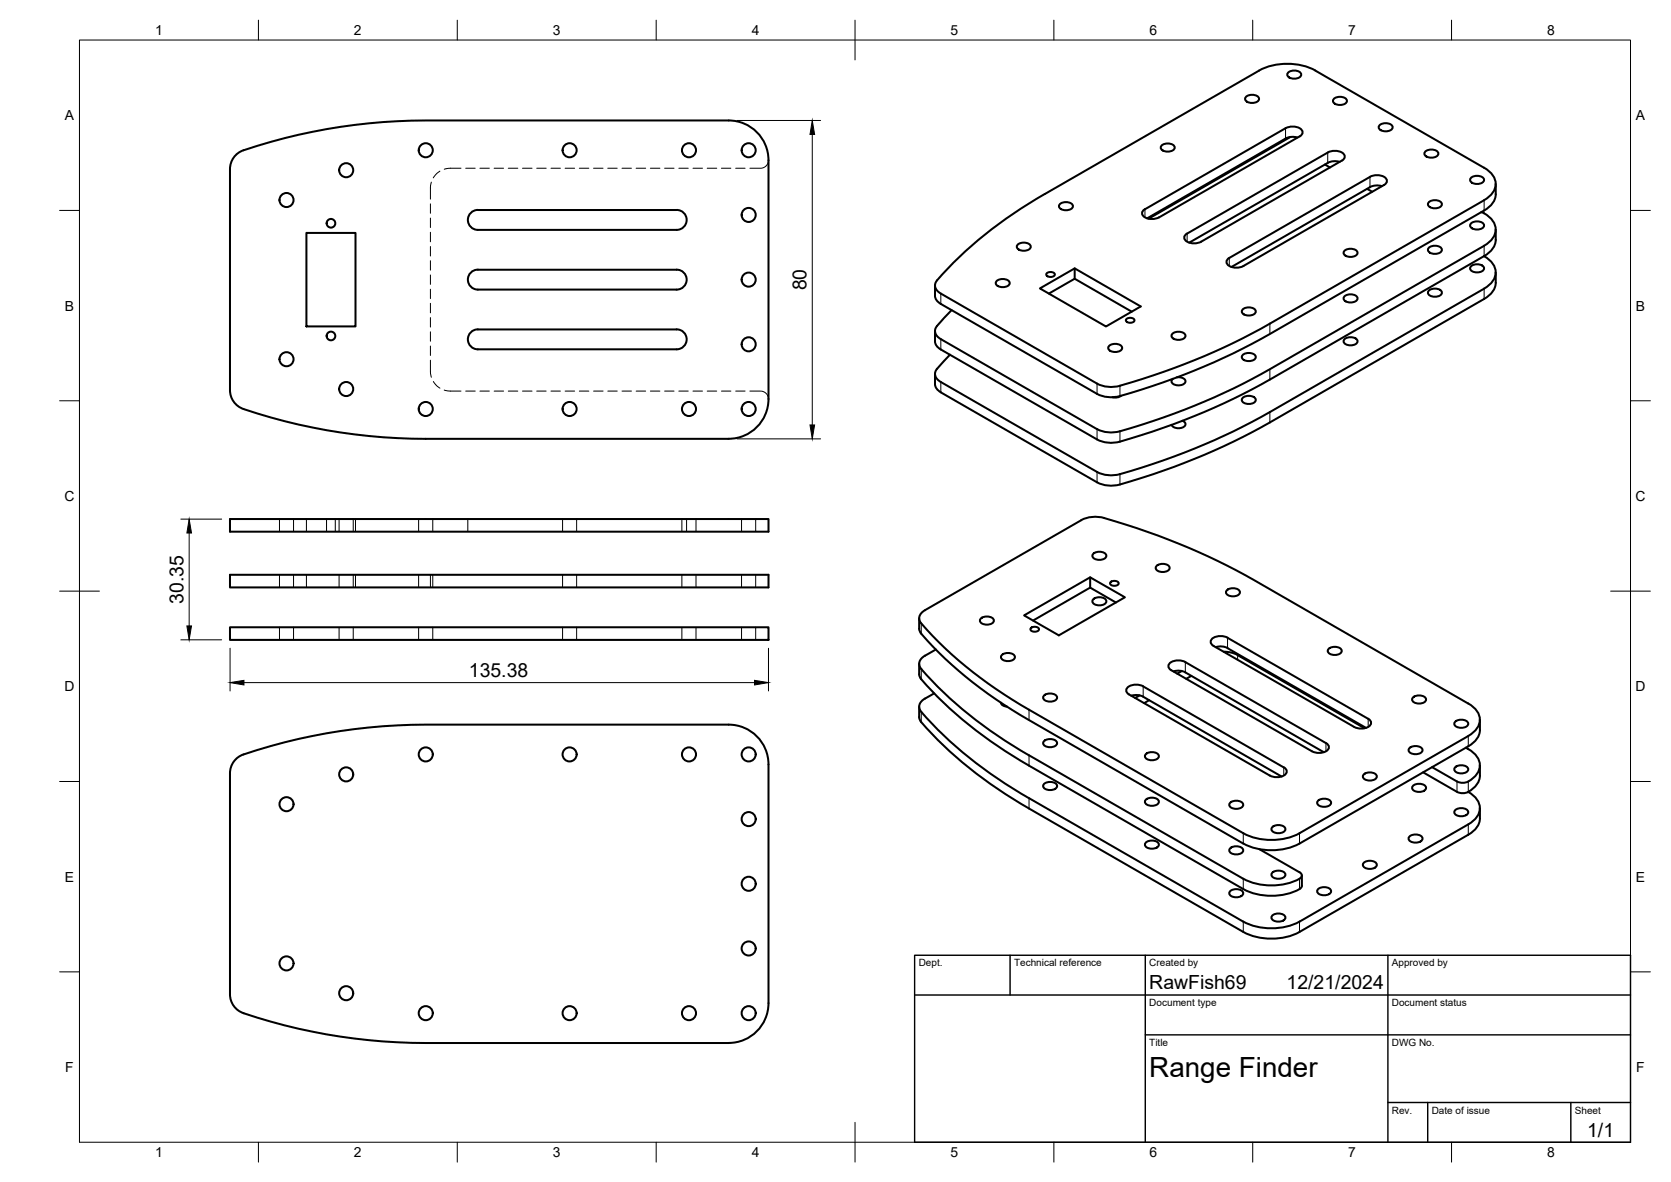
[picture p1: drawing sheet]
<svg xmlns="http://www.w3.org/2000/svg" width="420mm" height="297mm" viewBox="0 0 420 297" stroke-linecap="round" stroke-linejoin="round" font-family="sans-serif">
<!-- layer: Visible -->
<g fill="none" stroke="#000" stroke-width=".51">
<path d="M316.6 17.7l-53.9 31.1M316.6 17.7a15.6 15.6 0 0 1 14.1 0M323.8 18.3a2.29 2.29 0 0 1 3.4 .3 1.53 1.53 0 0 1-2 1.2 1.35 1.35 0 0 1-1.5-1.2zM330.7 17.7l42.5 24.5M59.3 39a9.5 9.5 0 0 1 5.3-2.3 143.9 143.9 0 0 1 42.4-6.4h76.2a10 10 0 0 1 10 10v60a10 10 0 0 1-10 10h-76.2a140.7 140.7 0 0 1-46.5-7.8 5 5 0 0 1-2.7-4.4v-55.6a5 5 0 0 1 1.5-3.5zM292 36.6a2.29 2.29 0 0 1 3.4 .3 1.53 1.53 0 0 1-2.1 1.2 1.35 1.35 0 0 1-1.4-1.2zM313.2 24.4a2.29 2.29 0 0 1 3.4 .3 1.53 1.53 0 0 1-2 1.2 1.35 1.35 0 0 1-1.5-1.2zM324.4 34.4l-35.6 20.6M326.2 34.6l-1.5-.2-1.4 .4-34.9 20.1M326.8 34.3l-35.4 20.3a3.4 3.4 0 0 1-4.2-.6 1.09 1.09 0 0 1 .7-1.4M326.8 34.3a1.08 1.08 0 0 0 .7-1.1 1.08 1.08 0 0 0-.7-1 3.9 3.9 0 0 0-3.5 0l-35.4 20.4M335.3 24.9a2.29 2.29 0 0 1 3.4 .3 1.53 1.53 0 0 1-2.1 1.2 1.35 1.35 0 0 1-1.4-1.2z"/>
<path d="M346.8 31.5a2.29 2.29 0 0 1 3.4 .3 1.53 1.53 0 0 1-2.1 1.2 1.35 1.35 0 0 1-1.4-1.2zM358.3 38.1a2.29 2.29 0 0 1 3.4 .3 1.53 1.53 0 0 1-2.1 1.2 1.35 1.35 0 0 1-1.4-1.2zM77 58.5h12.4v23.5h-12.4zM120.1 52.8h50M120.2 52.8a2.51 2.51 0 0 0-2.6 2.5 2.51 2.51 0 0 0 2.5 2.5h50a2.51 2.51 0 0 0 2.6-2.5 2.51 2.51 0 0 0-2.6-2.5M262.7 48.7a101.6 101.6 0 0 0-27.4 22.2 2.16 2.16 0 0 0 1.3 2.9l39.2 22.6a7.9 7.9 0 0 0 5.8 .5 170.7 170.7 0 0 0 37.7-15.6l53.9-31M266.4 51.4a2.29 2.29 0 0 1 3.4 .3 1.53 1.53 0 0 1-2 1.1 1.35 1.35 0 0 1-1.5-1.1zM333.1 41.3l1.3 .8M336.8 40.7l-1.5-.2-1.4 .4-34.9 20.1M337.4 40.4l-35.4 20.3a3.4 3.4 0 0 1-4.2-.6 1.09 1.09 0 0 1 .7-1.4M337.4 40.4a1.08 1.08 0 0 0 .7-1.1 1.08 1.08 0 0 0-.7-1 3.9 3.9 0 0 0-3.5 0l-35.4 20.4M343.7 47.5l1.3 .7"/>
<path d="M347.5 46.8l-1.6-.2-1.4 .4-34.9 20.1M359.2 50.9a2.29 2.29 0 0 1 3.3 .3 1.53 1.53 0 0 1-2 1.1 1.35 1.35 0 0 1-1.5-1.1zM369.8 44.7a2.29 2.29 0 0 1 3.3 .4 1.53 1.53 0 0 1-2 1.1 1.35 1.35 0 0 1-1.4-1.1zM369.8 56.2a2.29 2.29 0 0 1 3.3 .3 1.53 1.53 0 0 1-2 1.2 1.35 1.35 0 0 1-1.4-1.2zM372.4 53.3l.8 .3M373.2 42.1a4.5 4.5 0 0 1 2.7 5.3 5.8 5.8 0 0 1-2.7 2.9M373.2 53.6a4.5 4.5 0 0 1 2.7 5.3 5.8 5.8 0 0 1-2.7 2.9M376.1 46.2a6.9 6.9 0 0 1-.4 4.3l-1.3 1.5-1.2 .9-53.9 31a161.1 161.1 0 0 1-39.2 15.9l-2.3-.1-2-.7-39.2-22.6a2.6 2.6 0 0 1-1.5-2.1v-2.6M376.1 57.7a6.9 6.9 0 0 1-.4 4.3l-1.3 1.5-1.2 .9M118.2 68.7a2.4 2.4 0 0 1 1.9-.9h50a2.51 2.51 0 0 1 2.6 2.5 2.51 2.51 0 0 1-2.6 2.5h-49.9a2.51 2.51 0 0 1-2.3-1.4 2.51 2.51 0 0 1 .3-2.7zM239.3 77.9l-3.2 3.4a2.18 2.18 0 0 0-1 2.1 2.18 2.18 0 0 0 1.5 1.8l39.2 22.7M250.5 70.7a2.29 2.29 0 0 1 3.4 .3 1.53 1.53 0 0 1-2 1.2 1.35 1.35 0 0 1-1.5-1.2z"/>
<path d="M255.8 61.5a2.29 2.29 0 0 1 3.4 .3 1.53 1.53 0 0 1-2.1 1.2 1.35 1.35 0 0 1-1.4-1.2zM263.1 68.7a1.36 1.36 0 0 1 2.1 .3 1.26 1.26 0 0 1-2.1 0zM263.7 73.8l6.5-3.8 14.4 8.3M270.2 67.4l-8.7 5.1 16.6 9.5 8.7-5-16.6-9.6v2.6M312.4 77.8a2.29 2.29 0 0 1 3.3 .3 1.53 1.53 0 0 1-2 1.2 1.35 1.35 0 0 1-1.4-1.2zM312.7 66.9a3.4 3.4 0 0 1-4.2-.7 1.07 1.07 0 0 1 .6-1.4l35.4-20.4a3.4 3.4 0 0 1 4.2 .7 1.09 1.09 0 0 1-.7 1.4l-35.4 20.4M338 63.1a2.29 2.29 0 0 1 3.3 .3 1.53 1.53 0 0 1-2 1.2 1.35 1.35 0 0 1-1.5-1.2zM338 74.5a2.29 2.29 0 0 1 3.3 .3 1.53 1.53 0 0 1-2 1.2 1.35 1.35 0 0 1-1.5-1.2zM359.2 73.1a2.29 2.29 0 0 1 3.3 .3 1.53 1.53 0 0 1-2 1.2 1.35 1.35 0 0 1-1.5-1.2zM359.2 62.3a2.29 2.29 0 0 1 3.3 .3 1.53 1.53 0 0 1-2 1.2 1.35 1.35 0 0 1-1.5-1.2zM369.8 67a2.29 2.29 0 0 1 3.3 .3 1.53 1.53 0 0 1-2 1.1 1.35 1.35 0 0 1-1.4-1.1zM373.1 64.4h.1"/>
<path d="M373.2 64.4a4.5 4.5 0 0 1 2.7 5.3 6 6 0 0 1-2.7 2.8l-53.9 31.1a168.7 168.7 0 0 1-37.7 15.6M373.2 61.8l-53.9 31a161.1 161.1 0 0 1-39.2 15.8l-2.3-.1-2-.7M373.2 64.4l-53.9 31a168.7 168.7 0 0 1-37.7 15.6M376.1 68.5a6.9 6.9 0 0 1-.4 4.2l-1.3 1.6-1.2 .8-53.9 31.1a163.4 163.4 0 0 1-39.2 15.8l-2.3-.1-2-.7-39.2-22.6M118.2 83.7a2.4 2.4 0 0 1 1.9-.9h50a2.51 2.51 0 0 1 2.6 2.5 2.51 2.51 0 0 1-2.6 2.5h-49.9a2.51 2.51 0 0 1-2.3-1.4 2.51 2.51 0 0 1 .3-2.7zM235.1 94v2.5a2.42 2.42 0 0 0 1.5 2.1M235.1 83.2v2.6a2.42 2.42 0 0 0 1.5 2l39.2 22.6a7.9 7.9 0 0 0 5.8 .6M238.9 89.1l-3.3 3.6a2.06 2.06 0 0 0 1 3.3l39.2 22.6a7.9 7.9 0 0 0 5.8 .5M278.8 87a2.29 2.29 0 0 1 3.4 .3 1.53 1.53 0 0 1-2.1 1.2 1.35 1.35 0 0 1-1.4-1.2zM281.9 99.5l-1.2 .4-1-.1M283.2 80.3a1.36 1.36 0 0 1 2.1 .2 1.26 1.26 0 0 1-2.2 0zM294.7 83.9a2.29 2.29 0 0 1 3.4 .3 1.53 1.53 0 0 1-2 1.2 1.35 1.35 0 0 1-1.5-1.2z"/>
<path d="M295.9 94.8h1a.94 .94 0 0 1 1 .6 .94 .94 0 0 1-.2 1.1 2.3 2.3 0 0 1-3.1-.5l.1-.6 .2-.2M312.4 89.3a2.29 2.29 0 0 1 3.3 .3 1.53 1.53 0 0 1-2 1.1 1.35 1.35 0 0 1-1.4-1.1zM338 85.3a2.29 2.29 0 0 1 3.3 .3 1.53 1.53 0 0 1-2 1.2 1.35 1.35 0 0 1-1.5-1.2zM297.3 105.7a.9 .9 0 0 1 .8 1 .9 .9 0 0 1-1 .8l-1.4 .1-.7-.3-.4-.5M312.4 100a2.29 2.29 0 0 1 3.3 .3 1.53 1.53 0 0 1-2 1.2 1.35 1.35 0 0 1-1.4-1.2zM57.8 130.4h135.4v3.2h-135.4zM271.9 130.7l-39.3 22.6a2.11 2.11 0 0 0-1 3.4 103.8 103.8 0 0 0 27.1 21.7l53.9 31a15.6 15.6 0 0 0 14.2 0l42.4-24.4a4.6 4.6 0 0 0 2.7-5.3 5.8 5.8 0 0 0-2.7-2.9M274.8 139.2a2.29 2.29 0 0 1 3.4 .3 1.53 1.53 0 0 1-2 1.2 1.35 1.35 0 0 1-1.5-1.2zM277.6 130.2a172 172 0 0 1 37.7 15.6l53.9 31M277.6 130.2a7.9 7.9 0 0 0-5.7 .5M57.8 157.6h135.4v3.2h-135.4zM57.8 144.4h135.4v3.2h-135.4z"/>
<path d="M231.1 155.4l.1 2.9 .4 .9M231.6 159.3a103.5 103.5 0 0 0 27.1 21.7l53.9 31a15.6 15.6 0 0 0 14.2 0l42.4-24.5M246.6 155.5a2.29 2.29 0 0 1 3.3 .3 1.53 1.53 0 0 1-2 1.2 1.35 1.35 0 0 1-1.5-1.2zM259.2 157.9a1.36 1.36 0 0 1 2.1 .2 1.26 1.26 0 0 1-2.2 0zM274.1 145.1l-16.6 9.6 8.7 5 16.7-9.6-8.8-5v2.6M274.8 150.6a2.29 2.29 0 0 1 3.4 .3 1.53 1.53 0 0 1-2 1.2 1.35 1.35 0 0 1-1.5-1.2zM279.2 146.4a1.36 1.36 0 0 1 2.1 .2 1.26 1.26 0 0 1-2.2 0zM280.6 151.4l-6.5-3.7-14.3 8.2M290.8 142.3a2.29 2.29 0 0 1 3.3 .3 1.53 1.53 0 0 1-2 1.1 1.35 1.35 0 0 1-1.5-1.1zM308.4 148.4a2.29 2.29 0 0 1 3.4 .3 1.53 1.53 0 0 1-2.1 1.2 1.35 1.35 0 0 1-1.4-1.2zM231.1 166.8l.1 2.9 .4 1M231.1 177.6v2.6"/>
<path d="M231.6 170.7a104.5 104.5 0 0 0 27.1 21.7l53.9 31a15.4 15.4 0 0 0 14.4-.2l.3-.6v-2.6M232.6 164.8a2.13 2.13 0 0 0-1 3.3 103.9 103.9 0 0 0 27.1 21.7l53.9 31a15.2 15.2 0 0 0 14.5-.3 .83 .83 0 0 0-.3-1.3l-10.1-5.8M234.9 174.3a6.1 6.1 0 0 0-3.6 2.6 1.82 1.82 0 0 0 .3 2 103.7 103.7 0 0 0 27.1 21.7l53.9 31M235.3 163.2l-2.7 1.6M251.7 176.6a1.36 1.36 0 0 0 1.5 1M251.9 164.7a2.29 2.29 0 0 1 3.3 .3 1.53 1.53 0 0 1-2 1.1 1.35 1.35 0 0 1-1.5-1.1zM262.5 174.8a2.29 2.29 0 0 1 3.3 .3 1.53 1.53 0 0 1-2 1.2 1.35 1.35 0 0 1-1.5-1.2zM283.5 172.8a3.6 3.6 0 0 1 3.9-.3l35.4 20.3a1.08 1.08 0 0 1 .8 1.1 1.08 1.08 0 0 1-.8 1 3.9 3.9 0 0 1-3.5 0l-35.4-20.4a1.06 1.06 0 0 1-.4-1.7zM284.5 174.8l1.5-.1 1.4 .4M286.5 174.8l-1.1 .6M287.4 175.1l34.8 20M288.9 176l-1.2 .7"/>
<path d="M295.1 168.7l1.5-.1 1.5 .4M297.1 168.6l-1.1 .7M298 169l34.8 20M298.1 166.4a3.4 3.4 0 0 0-4.2 .6 1.09 1.09 0 0 0 .6 1.4l35.4 20.4a3.4 3.4 0 0 0 4.2-.7 1.09 1.09 0 0 0-.7-1.4l-35.4-20.3M299.6 169.8l-1.3 .8M305.7 162.6l1.6-.1 1.4 .4M307.7 163.8l1.9 .2 1.6 .6 31.9 18.4M308.7 162.9l34.8 20M308.7 160.3l35.3 20.3M308.7 160.3a3.4 3.4 0 0 0-4.2 .6 1.09 1.09 0 0 0 .6 1.4l35.4 20.4M334 163.1a2.29 2.29 0 0 1 3.4 .3 1.53 1.53 0 0 1-2.1 1.2 1.35 1.35 0 0 1-1.4-1.2zM355.2 175.3a2.29 2.29 0 0 1 3.4 .3 1.53 1.53 0 0 1-2.1 1.2 1.35 1.35 0 0 1-1.4-1.2z"/>
<path d="M57.8 194.3v55.6a5 5 0 0 0 3.4 4.7M57.8 194.3a5 5 0 0 1 3.4-4.7 143.8 143.8 0 0 1 45.8-7.5h76.2a10 10 0 0 1 10 10v60M231.1 180.2l.1 .3a4.5 4.5 0 0 0 1.6 2.3 105.3 105.3 0 0 0 25.9 20.4l53.9 31a15.6 15.6 0 0 0 14.2 0l42.4-24.4a5 5 0 0 0 2.9-4.1v-2.6M262.5 186.3a2.29 2.29 0 0 1 3.3 .3 1.53 1.53 0 0 1-2 1.2 1.35 1.35 0 0 1-1.5-1.2zM262.5 197.1a2.29 2.29 0 0 1 3.3 .3 1.53 1.53 0 0 1-2 1.1 1.35 1.35 0 0 1-1.5-1.1zM288.1 189.6a2.29 2.29 0 0 1 3.3 .3 1.53 1.53 0 0 1-2 1.1 1.35 1.35 0 0 1-1.5-1.1zM342.9 194.7a2.29 2.29 0 0 1 3.3 .3 1.53 1.53 0 0 1-2 1.1 1.35 1.35 0 0 1-1.5-1.1zM344 180.6a1.08 1.08 0 0 1 .8 1 1.08 1.08 0 0 1-.8 1.1 3.9 3.9 0 0 1-3.5 0M354.3 188a2.29 2.29 0 0 1 3.4 .3 1.53 1.53 0 0 1-2 1.2 1.35 1.35 0 0 1-1.5-1.2zM355.2 197.5a2.29 2.29 0 0 1 3.4 .3 1.53 1.53 0 0 1-2.1 1.2 1.35 1.35 0 0 1-1.4-1.2zM357.8 194.1l9 5.1 1.5 .1 .9-.3M365.8 181.4a2.29 2.29 0 0 1 3.4 .3 1.53 1.53 0 0 1-2 1.2 1.35 1.35 0 0 1-1.5-1.2z"/>
<path d="M365.8 192.9a2.29 2.29 0 0 1 3.4 .3 1.53 1.53 0 0 1-2 1.1 1.35 1.35 0 0 1-1.5-1.1zM368.6 187.9a5.3 5.3 0 0 1 3.5 4.8 4.9 4.9 0 0 1-4.8 4l-.9-.3-6.3-3.6M369.1 199h.1M369.2 199a4.5 4.5 0 0 1 2.7 5.3 5.8 5.8 0 0 1-2.7 2.9l-42.5 24.4M372.1 180.9a6.9 6.9 0 0 1-.4 4.2l-1.3 1.6-1.2 .8M372.1 192.3a6.9 6.9 0 0 1-.4 4.3l-1.3 1.5-1.2 .9M288.1 211.8a2.29 2.29 0 0 1 3.3 .3 1.53 1.53 0 0 1-2 1.2 1.35 1.35 0 0 1-1.5-1.2zM288.1 201a2.29 2.29 0 0 1 3.3 .3 1.53 1.53 0 0 1-2 1.2 1.35 1.35 0 0 1-1.5-1.2zM309.3 201.8a2.29 2.29 0 0 1 3.3 .3 1.53 1.53 0 0 1-2 1.2 1.35 1.35 0 0 1-1.5-1.2zM309.3 213.2a2.29 2.29 0 0 1 3.3 .3 1.53 1.53 0 0 1-2 1.2 1.35 1.35 0 0 1-1.5-1.2zM319.9 207.9a2.29 2.29 0 0 1 3.3 .3 1.53 1.53 0 0 1-2 1.2 1.35 1.35 0 0 1-1.5-1.2zM319.9 219.4a2.29 2.29 0 0 1 3.3 .3 1.53 1.53 0 0 1-2 1.1 1.35 1.35 0 0 1-1.5-1.1z"/>
<path d="M331.4 201.3a2.29 2.29 0 0 1 3.3 .3 1.53 1.53 0 0 1-2 1.2 1.35 1.35 0 0 1-1.5-1.2zM342.9 216.9a2.29 2.29 0 0 1 3.3 .3 1.53 1.53 0 0 1-2 1.2 1.35 1.35 0 0 1-1.5-1.2zM354.3 210.3a2.29 2.29 0 0 1 3.4 .3 1.53 1.53 0 0 1-2 1.1 1.35 1.35 0 0 1-1.5-1.1zM365.8 203.6a2.29 2.29 0 0 1 3.4 .3 1.53 1.53 0 0 1-2 1.2 1.35 1.35 0 0 1-1.5-1.2zM309.3 224a2.29 2.29 0 0 1 3.3 .3 1.53 1.53 0 0 1-2 1.2 1.35 1.35 0 0 1-1.5-1.2zM312.6 231.6a15.6 15.6 0 0 0 14.2 0M319.9 230.1a2.29 2.29 0 0 1 3.3 .3 1.53 1.53 0 0 1-2 1.2 1.35 1.35 0 0 1-1.5-1.2zM331.4 223.5a2.29 2.29 0 0 1 3.3 .3 1.53 1.53 0 0 1-2 1.2 1.35 1.35 0 0 1-1.5-1.2zM61.2 254.6a143.3 143.3 0 0 0 45.8 7.5h76.2M193.2 252.1a10 10 0 0 1-10 10"/>
<circle cx="107.1" cy="37.8" r="1.77"/>
<circle cx="143.2" cy="37.8" r="1.77"/>
<circle cx="173.2" cy="37.8" r="1.77"/>
<circle cx="188.2" cy="37.8" r="1.77"/>
<circle cx="72" cy="50.3" r="1.77"/>
<circle cx="83.2" cy="56.1" r="1.09"/>
<circle cx="87" cy="42.8" r="1.77"/>
<circle cx="188.2" cy="54" r="1.77"/>
<circle cx="188.2" cy="70.3" r="1.77"/>
<circle cx="72" cy="90.3" r="1.77"/>
<circle cx="83.2" cy="84.4" r="1.09"/>
<circle cx="87" cy="97.8" r="1.77"/>
<circle cx="188.2" cy="86.5" r="1.77"/>
<circle cx="107.1" cy="102.8" r="1.77"/>
<circle cx="143.2" cy="102.8" r="1.77"/>
<circle cx="173.2" cy="102.8" r="1.77"/>
<circle cx="188.2" cy="102.8" r="1.77"/>
<circle cx="87" cy="194.6" r="1.77"/>
<circle cx="107.1" cy="189.6" r="1.77"/>
<circle cx="143.2" cy="189.6" r="1.77"/>
<circle cx="173.2" cy="189.6" r="1.77"/>
<circle cx="188.2" cy="189.6" r="1.77"/>
<circle cx="72" cy="202.1" r="1.77"/>
<circle cx="188.2" cy="205.8" r="1.77"/>
<circle cx="188.2" cy="238.4" r="1.77"/>
<circle cx="188.2" cy="222.1" r="1.77"/>
<circle cx="72" cy="242.1" r="1.77"/>
<circle cx="87" cy="249.6" r="1.77"/>
<circle cx="107.1" cy="254.6" r="1.77"/>
<circle cx="143.2" cy="254.6" r="1.77"/>
<circle cx="173.2" cy="254.6" r="1.77"/>
<circle cx="188.2" cy="254.6" r="1.77"/>
</g>
<!-- layer: Hidden -->
<g fill="none" stroke="#000" stroke-width=".25">
<path d="M108.2 51.2v2.4M108.2 54.8v2.4M108.2 58.4v2.4M108.5 45.8l-.3 .9v3.3M110.6 43l-.7 .5-1 1.2M115.9 42.3h-2.7l-1.5 .2M117.1 42.3h2.4M120.7 42.3h2.3M124.2 42.3h2.4M127.8 42.3h2.4M131.4 42.3h2.4M135 42.3h2.3"/>
<path d="M138.5 42.3h2.4M142.1 42.3h2.4M145.7 42.3h2.4M149.2 42.3h2.4M152.8 42.3h2.4M156.4 42.3h2.4M160 42.3h2.3M163.5 42.3h2.4M167.1 42.3h2.4M170.7 42.3h2.4M174.2 42.3h2.4M177.8 42.3h2.4"/>
<path d="M181.4 42.3h2.4M185 42.3h2.3M193.2 40.3a2 2 0 0 1-2 2h-2.6M108.2 61.9v2.4M108.2 65.5v2.4M108.2 69.1v2.4M108.2 72.7v2.3M108.2 76.2v2.4M108.2 79.8v2.4M108.2 90.5v3.4l.3 .9M108.2 83.4v2.4M108.2 87v2.3"/>
<path d="M109 95.9l.9 1.1 .7 .5M111.7 98l1.5 .3h2.7M117.1 98.3h2.4M120.7 98.3h2.3M124.2 98.3h2.4M127.8 98.3h2.4M131.4 98.3h2.4M135 98.3h2.3M138.5 98.3h2.4M142.1 98.3h2.4M145.7 98.3h2.4M149.2 98.3h2.4"/>
<path d="M152.8 98.3h2.4M156.4 98.3h2.4M160 98.3h2.3M163.5 98.3h2.4M167.1 98.3h2.4M170.7 98.3h2.4M174.2 98.3h2.4M177.8 98.3h2.4M181.4 98.3h2.4M185 98.3h2.3M188.6 98.3h2.6a2 2 0 0 1 2 2M70.3 130.4v3.2"/>
<path d="M73.8 130.4v3.2M77 130.4v3.2M82.1 130.4v3.2M84.3 130.4v3.2M85.3 130.4v3.2M88.8 130.4v3.2M89.4 130.4v3.2M105.3 130.4v3.2M108.8 130.4v3.2M117.6 130.4v3.2M141.5 130.4v3.2M145 130.4v3.2"/>
<path d="M171.4 130.4v3.2M172.6 130.4v3.2M175 130.4v3.2M186.5 130.4v3.2M190 130.4v3.2M70.3 144.4v3.2M70.3 157.6v3.2M73.8 144.4v3.2M73.8 157.6v3.2M77 144.4v3.2M85.3 144.4v3.2M85.3 157.6v3.2"/>
<path d="M88.8 144.4v3.2M88.8 157.6v3.2M89.4 144.4v3.2M105.3 144.4v3.2M105.3 157.6v3.2M108.2 144.4v3.2M108.8 144.4v3.2M108.8 157.6v3.2M141.5 144.4v3.2M141.5 157.6v3.2M145 144.4v3.2M145 157.6v3.2"/>
<path d="M171.4 144.4v3.2M171.4 157.6v3.2M175 144.4v3.2M175 157.6v3.2M186.5 144.4v3.2M186.5 157.6v3.2M190 144.4v3.2M190 157.6v3.2"/>
</g>
<!-- layer: Visible Narrow -->
<g fill="none" stroke="#000" stroke-width=".25">
<path d="M323.2 32.2v2.6M333.8 38.3v2.6M287.9 52.6v2M298.5 58.7v2M344.5 44.5v2.5M373.2 50.3v2.6M236.6 73.8v2.6M309.1 64.8v2.1M373.2 61.8v2.6M373.2 72.5v2.6M236.6 85.2v2.6M236.6 96v2.6"/>
<path d="M275.8 96.4v2.6M281.6 96.9v2.6M319.3 81.3v2.6M319.3 92.8v2.6M275.8 107.9v2.5M275.8 118.6v2.6M281.6 108.4v2.6M281.6 119.2v2.6M319.3 103.6v2.6M231.6 156.7v2.6M231.6 168.1v2.6M231.6 178.9v2.6"/>
<path d="M258.7 178.4v2.6M287.4 172.5v2.6M298 166.4v2.6M308.7 160.3v2.6M311.2 164.6v1.2M258.7 189.8v2.6M322.8 192.9v2M333.4 186.7v2.1M344 180.6v2.1M366.4 196.4v2.6M369.2 185v2.5M369.2 196.4v2.6"/>
<path d="M258.7 200.6v2.6M312.6 209.4v2.6M326.7 209.4v2.6M369.2 207.2v2.6M312.6 220.8v2.6M312.6 231.6v2.6M326.7 220.8v2.6M326.7 231.6v2.6"/>
</g>
<!-- layer: BORDER -->
<g fill="none" stroke="#000" stroke-width=".25">
<path d="M20 10.1h390v276.9h-390zM65 5.1v5M115 5.1v5M165 5.1v5M215 5.1v10M265 5.1v5M315 5.1v5M365 5.1v5M15 52.9h5M410 52.9h5M15 100.7h5M410 100.7h5"/>
<path d="M15 148.6h10M405 148.6h10M15 196.4h5M410 196.4h5M15 244.2h5M410 244.2h5M65 287v5M115 287v5M165 287v5M215 282.1v9.9M265 287v5M315 287v5"/>
<path d="M365 287v5"/>
</g>
<!-- layer: TITLEBLOCK -->
<path d="M230 240.1h180v46.9h-180zM230 250h180M254 240.1v9.9M288 240.1v46.9M349 240.1v46.9M288 260.1h122M349 277.1h61M359 277.1v9.9M395 277.1v9.9" fill="none" stroke="#000" stroke-width=".36"/>
<!-- layer: FD_Dimensions -->
<path d="M185.3 30.3h21M204.2 33.8v73M185.3 110.3h21M45.5 130.5h10.2M47.6 133.9v23.4M45.5 160.8h10.2M57.8 162.9v10.7M61.3 171.5h128.4M193.2 162.9v10.7" fill="none" stroke="#000" stroke-width=".25"/>
<path d="M204.2 30.3l.6 3.5h-1.1zM203.7 106.8h1.1l-.6 3.5zM47.6 130.5l.6 3.4h-1.2zM47 157.3h1.2l-.6 3.5zM57.8 171.5l3.5-.5v1.1zM189.7 171l3.5 .5-3.5 .6z" fill="#000" stroke="#000" stroke-width=".25"/>
<text font-size="7" x="289" y="270.6">Range Finder</text>
<g font-size="4.9">
<text x="202.8" y="73" transform="rotate(-90 202.8 73)">80</text>
<text x="46.1" y="151.8" transform="rotate(-90 46.1 151.8)">30.35</text>
<text x="117.9" y="170.1">135.38</text>
<text x="289" y="248.5">RawFish69</text>
<text x="323.5" y="248.5">12/21/2024</text>
<text x="399.1" y="285.7">1/1</text>
</g>
<g font-size="3.5">
<text x="39" y="8.8">1</text>
<text x="89" y="8.8">2</text>
<text x="139" y="8.8">3</text>
<text x="189" y="8.8">4</text>
<text x="239" y="8.8">5</text>
<text x="289" y="8.8">6</text>
<text x="339" y="8.8">7</text>
<text x="389" y="8.8">8</text>
<text x="16.3" y="30.2">A</text>
<text x="411.3" y="30.2">A</text>
<text x="16.3" y="78">B</text>
<text x="411.3" y="78">B</text>
<text x="16.2" y="125.9">C</text>
<text x="411.2" y="125.9">C</text>
<text x="16.2" y="173.7">D</text>
<text x="411.2" y="173.7">D</text>
<text x="16.3" y="221.6">E</text>
<text x="411.3" y="221.6">E</text>
<text x="16.4" y="269.4">F</text>
<text x="411.4" y="269.4">F</text>
<text x="39" y="290.8">1</text>
<text x="89" y="290.8">2</text>
<text x="139" y="290.8">3</text>
<text x="189" y="290.8">4</text>
<text x="239" y="290.8">5</text>
<text x="289" y="290.8">6</text>
<text x="339" y="290.8">7</text>
<text x="389" y="290.8">8</text>
</g>
<g font-size="2.5">
<text x="231" y="242.9">Dept.</text>
<text x="255" y="242.9">Technical reference</text>
<text x="289" y="242.9">Created by</text>
<text x="350" y="242.9">Approved by</text>
<text x="289" y="252.8">Document type</text>
<text x="350" y="252.8">Document status</text>
<text x="289" y="262.9">Title</text>
<text x="350" y="262.9">DWG No.</text>
<text x="350" y="279.9">Rev.</text>
<text x="360" y="279.9">Date of issue</text>
<text x="396" y="279.9">Sheet</text>
</g>
</svg>
